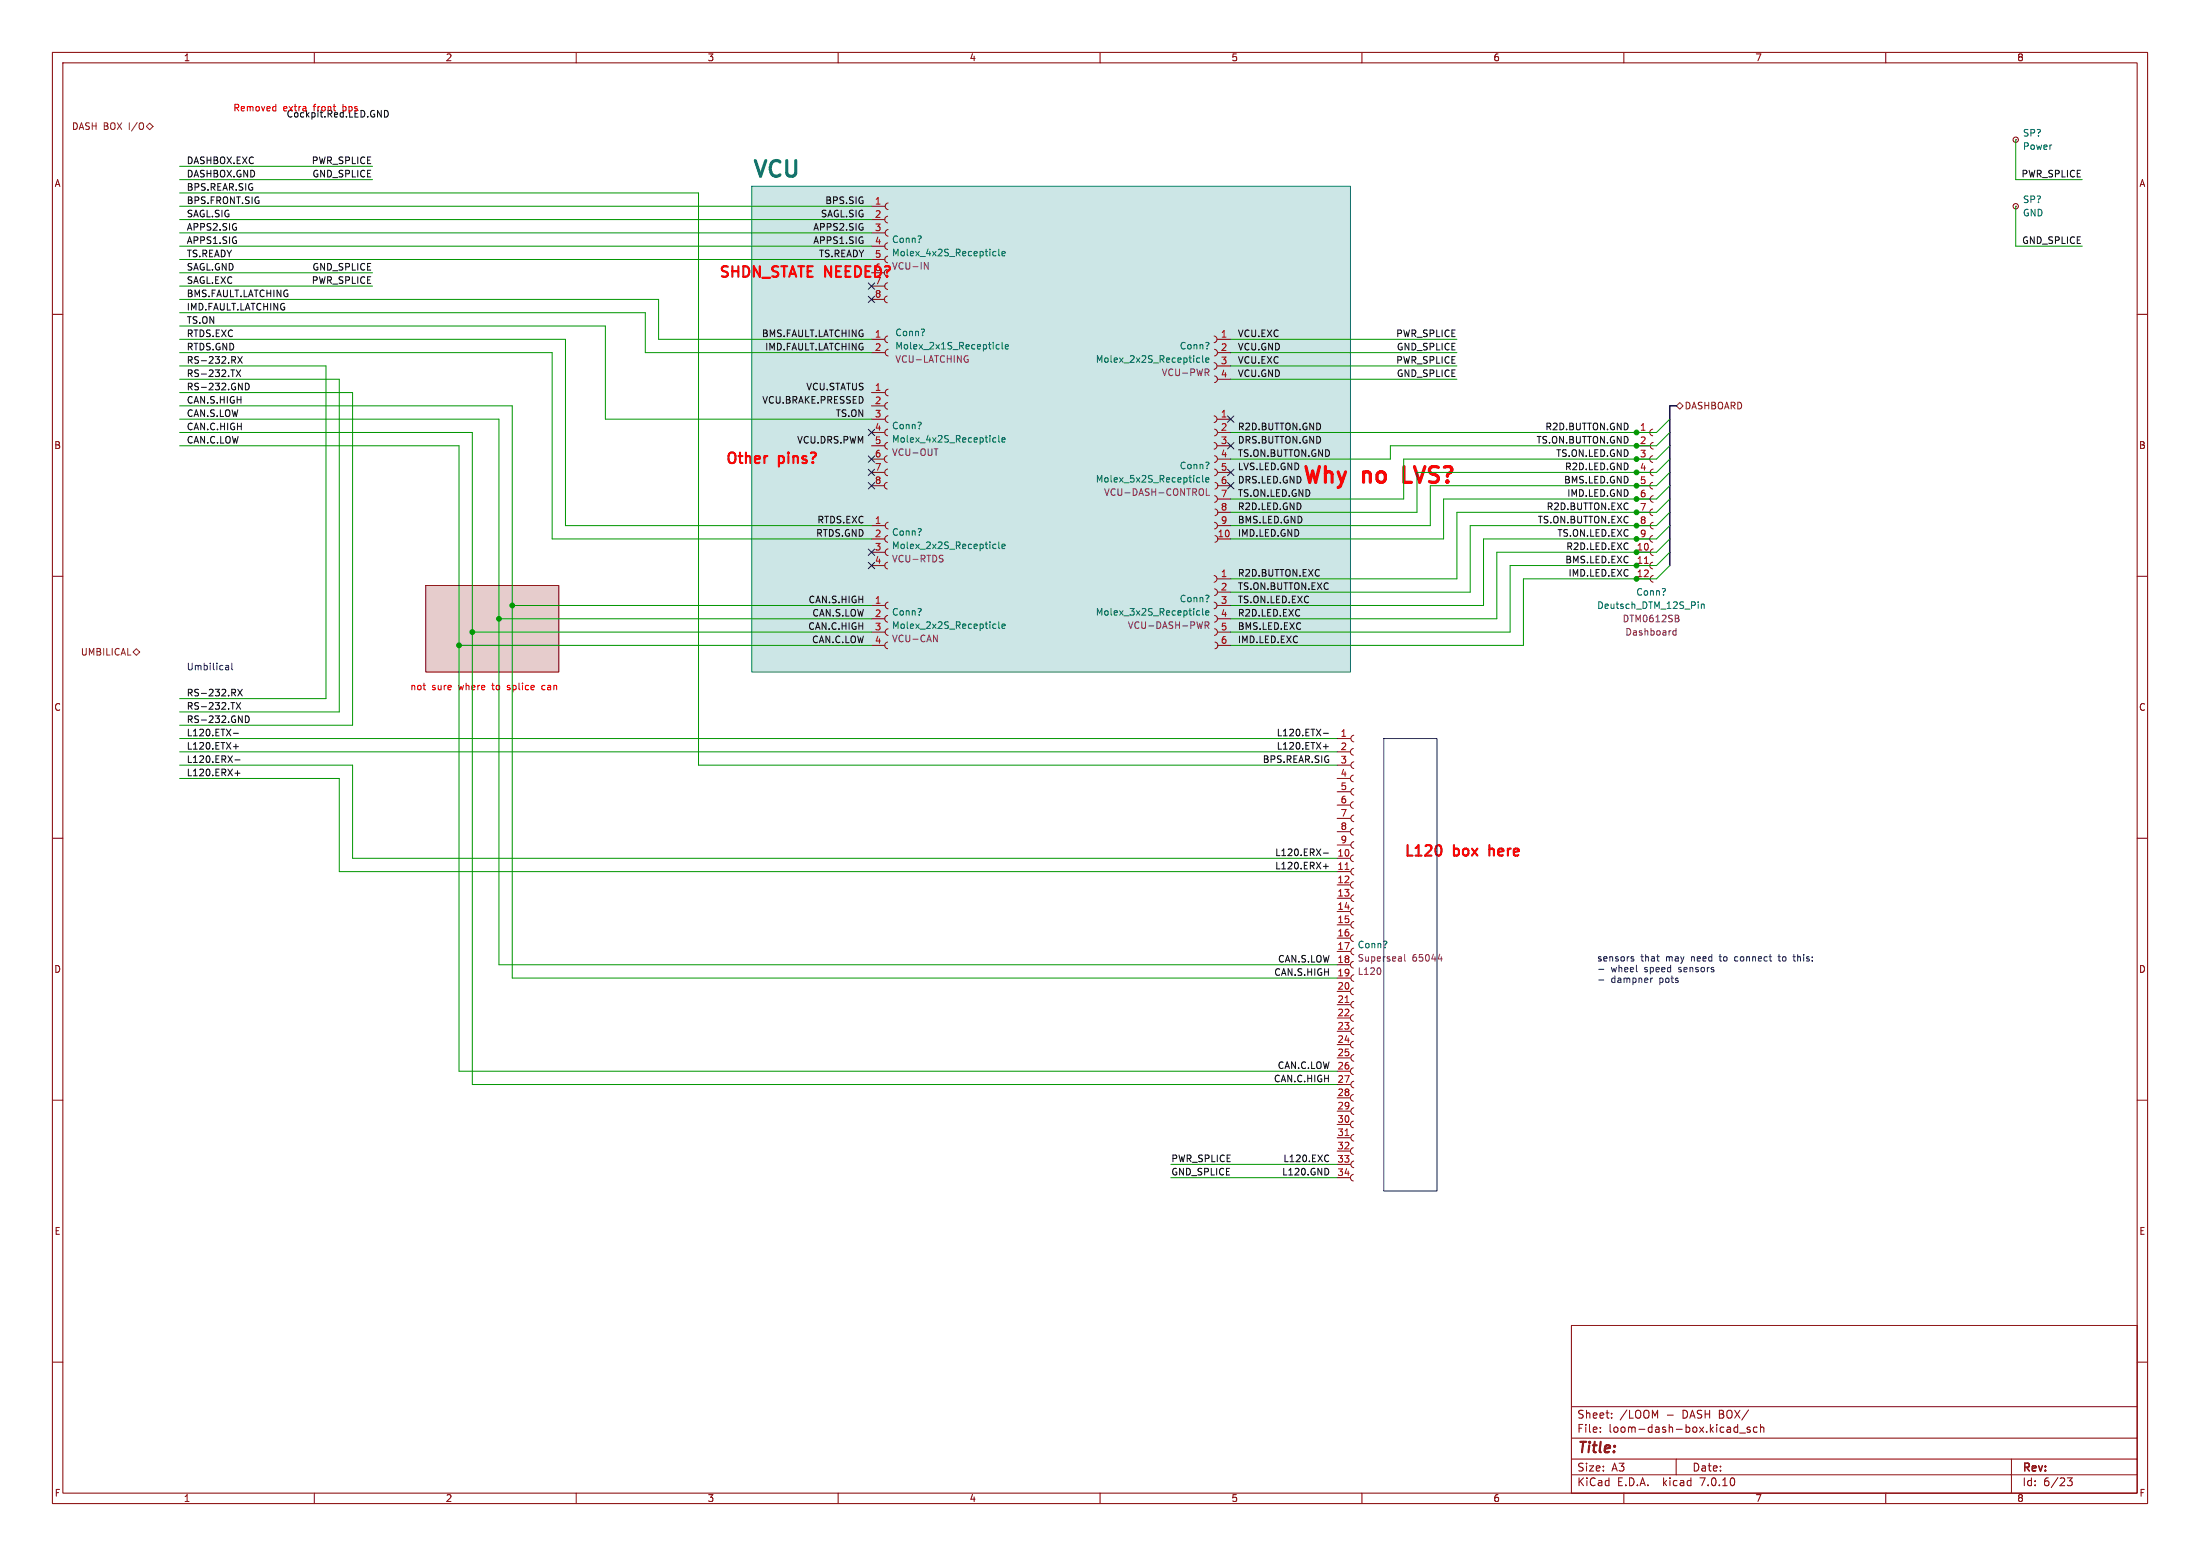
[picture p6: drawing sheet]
<svg xmlns="http://www.w3.org/2000/svg" width="420mm" height="297mm" viewBox="0 0 420 297" stroke-linecap="round" stroke-linejoin="round" font-family="sans-serif">
<g fill="none" stroke="#840000" stroke-width=".19">
<path d="M10 10h400v277h-400zM12 12h396v273h-396zM60 10v2M110 10v2M160 10v2M210 10v2M260 10v2M310 10v2M360 10v2M166.4 39.4h2.5M169.5 38.7a.64 .64 0 0 0-.5 .7 .64 .64 0 0 0 .5 .6M384.8 26.7h.1"/>
<path d="M384.8 39.4h.1M10 60h2M166.4 41.9h2.5M166.4 44.5h2.5M166.4 47h2.5M166.4 49.5h2.5M166.4 54.6h2.5M166.4 57.2h2.5M169.4 56.5a.64 .64 0 0 0-.6 .7 .64 .64 0 0 0 .6 .6M169.5 54h-.1a.64 .64 0 0 0-.5 .6 .64 .64 0 0 0 .6 .6M169.5 48.9h-.1a.64 .64 0 0 0-.5 .6 .64 .64 0 0 0 .6 .7M169.5 46.4h-.1a.64 .64 0 0 0-.5 .6 .64 .64 0 0 0 .6 .6"/>
<path d="M169.5 41.3h-.1a.64 .64 0 0 0-.5 .6 .64 .64 0 0 0 .6 .6M169.5 43.8a.64 .64 0 0 0-.5 .7 .64 .64 0 0 0 .5 .6M408 60h2M166.4 64.8h2.5M166.4 67.3h2.5M166.4 74.9h2.5M166.4 77.5h2.5M169.5 76.8h-.1a.64 .64 0 0 0-.5 .7 .64 .64 0 0 0 .6 .6M169.5 64.1h-.1a.64 .64 0 0 0-.5 .7 .64 .64 0 0 0 .6 .6M169.5 79.4a.64 .64 0 0 0-.5 .6 .64 .64 0 0 0 .5 .6M169.5 74.3a.64 .64 0 0 0-.5 .6 .64 .64 0 0 0 .5 .7M169.5 66.7a.64 .64 0 0 0-.5 .6 .64 .64 0 0 0 .5 .6"/>
<path d="M231.8 69.2a.64 .64 0 0 1 .5 .7 .64 .64 0 0 1-.5 .6M231.8 64.1a.64 .64 0 0 1 .5 .7 .64 .64 0 0 1-.5 .6M231.8 79.4a.64 .64 0 0 1 .5 .6 .64 .64 0 0 1-.5 .6M231.9 71.8a.64 .64 0 0 1 .5 .6 .64 .64 0 0 1-.5 .6M231.9 66.7a.64 .64 0 0 1 .5 .6 .64 .64 0 0 1-.5 .6M232.4 64.8h2.5M232.4 67.3h2.5M232.4 69.9h2.5M232.4 72.4h2.5M166.4 82.6h2.5M166.4 85.1h2.5M166.4 87.6h2.5"/>
<path d="M166.4 90.2h2.5M166.4 92.7h2.5M166.4 80h2.5M169.4 92.1a.64 .64 0 0 0-.6 .6 .64 .64 0 0 0 .6 .6M169.4 87a.64 .64 0 0 0-.6 .6 .64 .64 0 0 0 .6 .7M169.5 89.5h-.1a.64 .64 0 0 0-.5 .7 .64 .64 0 0 0 .6 .6M169.5 84.5h-.1a.64 .64 0 0 0-.5 .6 .64 .64 0 0 0 .6 .6M169.5 81.9h-.1a.64 .64 0 0 0-.5 .7 .64 .64 0 0 0 .6 .6M169.5 99.7a.64 .64 0 0 0-.5 .6 .64 .64 0 0 0 .5 .7M231.8 84.5a.64 .64 0 0 1 .5 .6 .64 .64 0 0 1-.5 .6M231.9 99.7a.64 .64 0 0 1 .5 .6 .64 .64 0 0 1-.5 .7M231.9 94.6a.64 .64 0 0 1 .5 .7 .64 .64 0 0 1-.5 .6"/>
<path d="M231.9 89.5a.64 .64 0 0 1 .5 .7 .64 .64 0 0 1-.5 .6M231.9 87a.64 .64 0 0 1 .5 .6 .64 .64 0 0 1-.5 .7M231.9 81.9a.64 .64 0 0 1 .5 .7 .64 .64 0 0 1-.5 .6M231.9 97.2a.64 .64 0 0 1 .6 .6 .64 .64 0 0 1-.6 .6M231.9 92.1a.64 .64 0 0 1 .6 .6 .64 .64 0 0 1-.6 .6M232.4 82.6h2.5M232.4 85.1h2.5M232.4 87.6h2.5M232.4 90.2h2.5M232.4 92.7h2.5M232.4 95.3h2.5M232.4 97.8h2.5"/>
<path d="M232.4 80h2.5M312.4 82.6h2.6M312.4 85.1h2.6M312.4 87.6h2.6M312.4 90.2h2.6M312.4 92.7h2.6M312.4 95.3h2.6M312.4 97.8h2.6M315.5 81.9a.64 .64 0 0 0-.5 .7 .64 .64 0 0 0 .5 .6M315.5 87a.64 .64 0 0 0-.5 .6 .64 .64 0 0 0 .5 .7M315.5 92.1a.64 .64 0 0 0-.5 .6 .64 .64 0 0 0 .5 .6M315.5 97.2a.64 .64 0 0 0-.5 .6 .64 .64 0 0 0 .5 .6"/>
<path d="M315.6 84.5a.64 .64 0 0 0-.6 .6 .64 .64 0 0 0 .6 .6M315.6 89.5a.64 .64 0 0 0-.6 .7 .64 .64 0 0 0 .6 .6M315.6 94.6a.64 .64 0 0 0-.6 .7 .64 .64 0 0 0 .6 .6M315.6 99.7a.64 .64 0 0 0-.6 .6 .64 .64 0 0 0 .6 .7M10 110h2M81.3 111.8h25.4v16.5h-25.4zM166.4 115.6h2.5M166.4 118.1h2.5M166.4 105.4h2.5M166.4 108h2.5M166.4 100.3h2.5M166.4 102.9h2.5"/>
<path d="M169.5 107.3h-.1a.64 .64 0 0 0-.5 .7 .64 .64 0 0 0 .6 .6M169.5 102.2h-.1a.64 .64 0 0 0-.5 .7 .64 .64 0 0 0 .6 .6M169.5 117.5h-.1a.64 .64 0 0 0-.5 .6 .64 .64 0 0 0 .6 .6M169.5 104.8a.64 .64 0 0 0-.5 .6 .64 .64 0 0 0 .5 .6M169.5 114.9a.64 .64 0 0 0-.5 .7 .64 .64 0 0 0 .5 .6M231.8 114.9a.64 .64 0 0 1 .5 .7 .64 .64 0 0 1-.5 .6M231.8 109.9a.64 .64 0 0 1 .5 .6 .64 .64 0 0 1-.5 .6M231.9 117.5a.64 .64 0 0 1 .5 .6 .64 .64 0 0 1-.5 .6M231.9 112.4a.64 .64 0 0 1 .5 .6 .64 .64 0 0 1-.5 .7M231.9 102.2a.64 .64 0 0 1 .6 .7 .64 .64 0 0 1-.6 .6M232.4 110.5h2.5M232.4 113h2.5"/>
<path d="M232.4 115.6h2.5M232.4 118.1h2.5M232.4 100.3h2.5M232.4 102.9h2.5M312.4 110.5h2.6M312.4 105.4h2.6M312.4 108h2.6M312.4 100.3h2.6M312.4 102.9h2.6M315.5 102.2a.64 .64 0 0 0-.5 .7 .64 .64 0 0 0 .5 .6M315.5 107.3a.64 .64 0 0 0-.5 .7 .64 .64 0 0 0 .5 .6M315.6 104.8a.64 .64 0 0 0-.6 .6 .64 .64 0 0 0 .6 .6"/>
<path d="M315.6 109.9a.64 .64 0 0 0-.6 .6 .64 .64 0 0 0 .6 .6M408 110h2M166.4 120.7h2.5M166.4 123.2h2.5M169.5 122.6h-.1a.64 .64 0 0 0-.5 .6 .64 .64 0 0 0 .6 .6M169.5 120a.64 .64 0 0 0-.5 .7 .64 .64 0 0 0 .5 .6M231.9 120a.64 .64 0 0 1 .5 .7 .64 .64 0 0 1-.5 .6M231.9 122.6a.64 .64 0 0 1 .6 .6 .64 .64 0 0 1-.6 .6M232.4 120.7h2.5M232.4 123.2h2.5M10 160h2M255.3 141h2.5"/>
<path d="M255.3 143.5h2.5M255.3 146.1h2.5M255.3 148.6h2.5M255.3 151.1h2.5M255.3 153.7h2.5M255.3 156.2h2.5M255.3 158.8h2.5M258.4 158.1h-.1a.64 .64 0 0 0-.5 .7 .64 .64 0 0 0 .6 .6M258.4 153h-.1a.64 .64 0 0 0-.5 .7 .64 .64 0 0 0 .6 .6M258.4 148h-.1a.64 .64 0 0 0-.5 .6 .64 .64 0 0 0 .6 .6M258.4 142.9h-.1a.64 .64 0 0 0-.5 .6 .64 .64 0 0 0 .6 .6M258.4 155.6a.64 .64 0 0 0-.5 .6 .64 .64 0 0 0 .5 .6"/>
<path d="M258.4 150.5a.64 .64 0 0 0-.5 .6 .64 .64 0 0 0 .5 .7M258.4 145.4a.64 .64 0 0 0-.5 .7 .64 .64 0 0 0 .5 .6M258.4 140.3a.64 .64 0 0 0-.5 .7 .64 .64 0 0 0 .5 .6M408 160h2M255.3 163.8h2.5M255.3 166.4h2.5M255.3 168.9h2.5M255.3 171.5h2.5M255.3 174h2.5M255.3 176.5h2.5M255.3 179.1h2.5M255.3 161.3h2.5"/>
<path d="M258.4 178.4h-.1a.64 .64 0 0 0-.5 .7 .64 .64 0 0 0 .6 .6M258.4 173.4h-.1a.64 .64 0 0 0-.5 .6 .64 .64 0 0 0 .6 .6M258.4 168.3h-.1a.64 .64 0 0 0-.5 .6 .64 .64 0 0 0 .6 .6M258.4 163.2h-.1a.64 .64 0 0 0-.5 .6 .64 .64 0 0 0 .6 .7M258.4 175.9a.64 .64 0 0 0-.5 .6 .64 .64 0 0 0 .5 .7M258.4 170.8a.64 .64 0 0 0-.5 .7 .64 .64 0 0 0 .5 .6M258.4 165.7a.64 .64 0 0 0-.5 .7 .64 .64 0 0 0 .5 .6M258.4 160.7a.64 .64 0 0 0-.5 .6 .64 .64 0 0 0 .5 .6M255.3 181.6h2.5M255.3 184.2h2.5M255.3 186.7h2.5M255.3 189.2h2.5"/>
<path d="M255.3 191.8h2.5M255.3 194.3h2.5M255.3 196.9h2.5M255.3 199.4h2.5M258.4 198.8h-.1a.64 .64 0 0 0-.5 .6 .64 .64 0 0 0 .6 .6M258.4 193.7h-.1a.64 .64 0 0 0-.5 .6 .64 .64 0 0 0 .6 .6M258.4 188.6h-.1a.64 .64 0 0 0-.5 .6 .64 .64 0 0 0 .6 .7M258.4 183.5h-.1a.64 .64 0 0 0-.5 .7 .64 .64 0 0 0 .6 .6M258.4 196.2a.64 .64 0 0 0-.5 .7 .64 .64 0 0 0 .5 .6M258.4 191.1a.64 .64 0 0 0-.5 .7 .64 .64 0 0 0 .5 .6M258.4 186.1a.64 .64 0 0 0-.5 .6 .64 .64 0 0 0 .5 .6M258.4 181a.64 .64 0 0 0-.5 .6 .64 .64 0 0 0 .5 .6"/>
<path d="M10 210h2M255.3 201.9h2.5M255.3 204.5h2.5M255.3 207h2.5M255.3 209.6h2.5M255.3 212.1h2.5M255.3 214.6h2.5M255.3 217.2h2.5M255.3 219.7h2.5M258.4 219.1h-.1a.64 .64 0 0 0-.5 .6 .64 .64 0 0 0 .6 .6M258.4 214h-.1a.64 .64 0 0 0-.5 .6 .64 .64 0 0 0 .6 .7M258.4 208.9h-.1a.64 .64 0 0 0-.5 .7 .64 .64 0 0 0 .6 .6"/>
<path d="M258.4 203.8h-.1a.64 .64 0 0 0-.5 .7 .64 .64 0 0 0 .6 .6M258.4 216.5a.64 .64 0 0 0-.5 .7 .64 .64 0 0 0 .5 .6M258.4 211.5a.64 .64 0 0 0-.5 .6 .64 .64 0 0 0 .5 .6M258.4 206.4a.64 .64 0 0 0-.5 .6 .64 .64 0 0 0 .5 .6M258.4 201.3a.64 .64 0 0 0-.5 .6 .64 .64 0 0 0 .5 .7M408 210h2M255.3 222.2h2.5M255.3 224.8h2.5M258.4 224.2h-.1a.64 .64 0 0 0-.5 .6 .64 .64 0 0 0 .6 .6M258.4 221.6a.64 .64 0 0 0-.5 .7 .64 .64 0 0 0 .5 .6M10 260h2M300 253h108v32h-108z"/>
<path d="M408 260h2M300 278.5h108M300 274.5h108M300 268.5h108M305.5 273.2v.2M305.5 272.5v.1M307.7 270.5v.2M307.7 269.8v.1M320 278.5v3M331.3 272.4l.4 .1M331.7 271.9v1.5M331.7 273.3l-.4 .1"/>
<path d="M332.1 273.5h1.1M334.1 272.5l-.4-.1-.2 .2 .1 .2 .5 .2v.3h-.6M335.4 272.5l-.4-.1-.3 .3 .2 .6h.5M336.1 272.5l.2-.1 .4 .1v.9M336.1 271.9v1.5M384 278.5v6.5M60 285v2M110 285v2M160 285v2M210 285v2M260 285v2M300 281.5h108"/>
<path d="M310 285v2M360 285v2M394.7 282.1h.9l-.5 .6 .4 .1v.6l-.2 .2-.6-.1"/>
<circle cx="384.8" cy="39.4" r=".51"/>
<circle cx="384.8" cy="26.7" r=".51"/>
</g>
<path d="M143.5 35.6h114.3v92.7h-114.3z" fill="#cce6e6" stroke="#cce6e6" stroke-width=".19"/>
<path d="M81.3 111.8h25.4v16.5h-25.4z" fill="#e6cccc" stroke="#e6cccc" stroke-width=".19"/>
<g fill="none" stroke="#006464" stroke-width=".19">
<path d="M189.6 48.8h.5M189.6 48.1h.5M190.7 47.6v1.1l.2 .1M191.3 48.4l.6-.1-.1-.2-.3-.1-.2 .2v.6h.5M190.3 66.6h.5M190.3 65.8h.5M191.3 65.3v1.1l.2 .2M191.9 66.2l.6-.1v-.3h-.4l-.2 .2 .1 .6h.5M228.5 69.1h.5M228.5 68.4h.5M229.6 67.9v1.1l.2 .2M230.2 68.7l.6-.1-.1-.2-.3-.1-.2 .2v.6h.5"/>
<path d="M189.6 84.3h.5M189.6 83.6h.5M190.7 83.1v1.1l.2 .2M191.3 84l.6-.1-.1-.3h-.3l-.2 .1v.6h.5M228.5 92h.5M228.5 91.2h.5M229.6 90.7v1.1l.2 .2M230.2 91.6l.6-.1-.1-.3h-.3l-.2 .2v.6h.5M189.6 104.7h.5M189.6 103.9h.5M189.6 119.9h.5M189.6 119.2h.5"/>
<path d="M190.7 103.4v1.1l.2 .2M190.7 118.7v1.1l.2 .2M191.3 104.3l.6-.1-.1-.3h-.3l-.2 .2v.6h.5M191.3 119.5l.6-.1-.1-.2-.3-.1-.2 .2v.6h.5M228.5 117.4h.5M228.5 116.6h.5M229.6 116.1v1.1l.2 .2M230.2 117l.6-.1-.1-.3h-.3l-.2 .2v.6h.5M324.8 115.3v.8M324.8 115.4l.2-.1 .3 .1v.7"/>
</g>
<g fill="none" stroke="#840084" stroke-width=".19">
<path d="M176.5 50.1l.7 1.3v-1.3M184.5 67.9h.3M184.6 68.6h.2v.4l-.3 .2M230.4 71.1l.4 .6M230.7 70.5l.1 .2-.1 .3M178.3 85.7h.8M229.7 93.5v.9M230.3 93.3v1.3h.6M179.8 106.7l.2 .2-.2 .4M179.8 106l.2 .1M230.1 119.4l.6-.1 .1-.2-.1-.3-.6-.1v1.3M230.4 119.4l.4 .6"/>
<path d="M320 120v1.2M320.2 117.4l.3 .3-.3 .3 .3 .3v.3l-.2 .1M178.2 121.2l.7 1.3v-1.3M320 120.4h-.4l-.2 .2 .1 .6h.5M263.5 185v.8M268.1 182.2v1.1l.2 .2M274.6 183h.7M275.2 182.6v.9"/>
</g>
<path d="M313.9 107.5h.8M256.8 166h.7M256.8 191.4h.7M256.8 216.8h.7" fill="none" stroke="#a90000" stroke-width=".19"/>
<path d="M27.9 24.1l.7-.6 .6 .6-.6 .7zM320 77.5l.7-.7 .6 .7-.6 .6zM26 123.8l.7 .7-.7 .6-.6-.6z" fill="none" stroke="#725600" stroke-width=".19"/>
<g fill="none" stroke="#0f0f0f" stroke-width=".19">
<path d="M73.4 21.1a.64 .64 0 0 1 .7 .6 .64 .64 0 0 1-.7 .6zM45.1 70.6l.8 1.3M45.4 68.1l.8 1.2M45.9 70.6l-.8 1.3M46.2 68.1l-.8 1.2M46.8 73.1a.64 .64 0 0 1 .8 .7 .64 .64 0 0 1-.8 .6zM44.6 140h.9M45.1 134.1l.8 1.3M45.4 131.6l.8 1.2M45.9 134.1l-.8 1.3M46.2 131.6l-.8 1.2M46.8 136.6a.64 .64 0 0 1 .8 .7 .64 .64 0 0 1-.8 .6z"/>
<path d="M252.6 140h1M44.6 142.5h.9M44.9 145.1h.9M44.9 147.6h.9M45 142v1M45.3 147.1v1M252.6 142.5h1M253.1 142v1M252.6 162.8h1M252.6 165.4h1M253.1 164.9v1M253.4 220.5l.3 .1"/>
<path d="M253.5 223.2l.2 .4-.2 .5M253.7 221.6l-.3 .1"/>
</g>
<g fill="none" stroke="#0000c2" stroke-width=".19">
<path d="M43.2 127l.4 .1v.8M43.6 127.8l-.4 .1M43.6 127.3l-.4 .1M44.2 126.6v1.1l.2 .2M264.2 141h10.1v86.3h-10.1zM305.2 185h1M305.2 187.1h1M311.4 183l.5 .2v.2l-.4 .1M311.4 182.7h.5M315.5 186.7l-.4 .2M331.4 182.6l-.3 .3v.3l.3 .3M339.4 182.6h.5"/>
<path d="M339.6 182.2v1.1l.3 .2M342.3 182.6h.5M342.5 183.3l.3 .2"/>
</g>
<path d="M284.3 161.3v2M284.4 162.1l-.1 .1" fill="none" stroke="#f00" stroke-width=".4"/>
<path d="M52.7 19.9v1.3M52.5 20.3l.2 .1M52.7 21.1l-.2 .1M103.7 130.8l-.3 .3v.3l.3 .3" fill="none" stroke="#f00" stroke-width=".19"/>
<path d="M143.5 35.6h114.3v92.7h-114.3z" fill="none" stroke="#008484" stroke-width=".19"/>
<path d="M320 77.5h-1.2v30.5" fill="none" stroke="#000084" stroke-width=".3"/>
<g fill="none" stroke="#009600" stroke-width=".19">
<path d="M34.3 36.8h99v109.3h122M34.3 31.8h36.8M34.3 34.3h36.8M34.3 39.4h132.1M384.8 26.7v7.6h12.7M384.8 39.4v7.6h12.7M34.3 57.2h91.4v7.6h40.7M34.3 41.9h132.1M34.3 44.5h132.1M34.3 59.7h88.9v7.6h43.2M34.3 47h132.1M34.3 49.5h132.1"/>
<path d="M34.3 52.1h36.8M34.3 54.6h36.8M34.3 64.8h73.6v35.5h58.5M34.3 69.9h27.9v63.5h-27.9M34.3 77.5h63.5v109.2h157.5M34.3 72.4h30.5v63.5h-30.5M34.3 74.9h33v63.5h-33M34.3 62.2h81.3v17.8h50.8M34.3 67.3h71.1v35.6h61M234.9 64.8h43.2M234.9 69.9h43.2M234.9 72.4h43.2"/>
<path d="M234.9 67.3h43.2M34.3 80h60.9v104.2h160.1M34.3 85.1h53.3v119.4h167.7M34.3 82.6h55.9v124.4h165.1M318.8 82.6l-2.6 2.5h-50.8v2.5h-30.5M318.8 80l-2.6 2.6h-81.3M318.8 95.3l-2.6 2.5h-38.1v12.7h-43.2M318.8 92.7l-2.6 2.6h-40.6v7.6h-40.7M318.8 90.2l-2.6 2.5h-43.2v7.6h-38.1M318.8 87.6l-2.6 2.6h-45.7v7.6h-35.6M318.8 85.1l-2.6 2.5h-48.2v7.7h-33.1M318.8 97.8l-2.6 2.5h-35.5v12.7h-45.8"/>
<path d="M95.2 118.1h71.2M97.8 115.6h68.6M318.8 100.3l-2.6 2.6h-33v12.7h-48.3M318.8 108l-2.6 2.5h-25.4v12.7h-55.9M318.8 102.9l-2.6 2.5h-30.5v12.7h-50.8M318.8 105.4l-2.6 2.6h-27.9v12.7h-53.4M87.6 123.2h78.8M90.2 120.7h76.2M34.3 148.6h30.5v17.8h190.5M34.3 146.1h33v17.7h188M34.3 143.5h221M34.3 141h221"/>
<path d="M223.5 222.2h31.8M223.5 224.8h31.8"/>
</g>
<g fill="none" stroke="#000084" stroke-width=".19">
<path d="M165.8 54l1.2 1.2M165.8 56.5l1.2 1.3M167 54l-1.2 1.2M167 56.5l-1.2 1.3M234.3 79.4l1.3 1.2M235.6 79.4l-1.3 1.2M165.8 92.1l1.2 1.2M165.8 89.6l1.2 1.2M165.8 87l1.2 1.2M165.8 81.9l1.2 1.3M167 92.1l-1.2 1.2M167 89.6l-1.2 1.2"/>
<path d="M167 87l-1.2 1.2M167 81.9l-1.2 1.3M234.3 84.5l1.3 1.2M234.3 92.1l1.3 1.2M234.3 89.6l1.3 1.2M235.6 84.5l-1.3 1.2M235.6 92.1l-1.3 1.2M235.6 89.6l-1.3 1.2M165.8 107.3l1.2 1.3M165.8 104.8l1.2 1.2M167 107.3l-1.2 1.3M167 104.8l-1.2 1.2"/>
</g>
<g fill="#009600" stroke="#009600" stroke-width=".19">
<circle cx="312.4" cy="85.1" r=".46"/>
<circle cx="312.4" cy="87.6" r=".46"/>
<circle cx="312.4" cy="90.2" r=".46"/>
<circle cx="312.4" cy="92.7" r=".46"/>
<circle cx="312.4" cy="95.3" r=".46"/>
<circle cx="312.4" cy="97.8" r=".46"/>
<circle cx="312.4" cy="100.3" r=".46"/>
<circle cx="312.4" cy="102.9" r=".46"/>
<circle cx="312.4" cy="110.5" r=".46"/>
<circle cx="312.4" cy="105.4" r=".46"/>
<circle cx="312.4" cy="108" r=".46"/>
<circle cx="312.4" cy="82.6" r=".46"/>
<circle cx="97.8" cy="115.6" r=".46"/>
<circle cx="95.2" cy="118.1" r=".46"/>
<circle cx="87.6" cy="123.2" r=".46"/>
<circle cx="90.2" cy="120.7" r=".46"/>
</g>
<text font-size="4.2" fill="#008484" x="143.5" y="34">VCU</text>
<g font-size="4.2" fill="#f00">
<text x="248.1" y="92.5">Why</text>
<text x="260" y="92.5">no</text>
<text x="268.9" y="92.5">LVS?</text>
</g>
<g font-size="2.8" fill="#f00">
<text x="137.2" y="53.1">SHDN_STATE NEEDED?</text>
<text x="138.4" y="88.7">Other</text>
<text x="148.8" y="88.7">pins?</text>
<text x="268" y="163.6">L120</text>
<text x="277.6" y="163.6">box</text>
<text x="285.2" y="163.6">here</text>
</g>
<text font-size="2.8" fill="#840000" x="301" y="277.9">Title:</text>
<g font-size="2.1" fill="#840000">
<text x="301" y="273.7">File:</text>
<text x="301" y="271">Sheet:</text>
<text x="307.1" y="273.7">loom-dash-box.kicad_sch</text>
<text x="309.2" y="271">/LOOM</text>
<text x="318.2" y="271">-</text>
<text x="321.3" y="271">DASH BOX/</text>
<text x="301" y="281.1">Size:</text>
<text x="307.6" y="281.1">A3</text>
<text x="323" y="281.1">Date:</text>
<text x="386" y="281.3">Rev:</text>
<text x="301" y="283.9">KiCad</text>
<text x="308.7" y="283.9">E.D.A.</text>
<text x="317.6" y="283.9">kicad</text>
<text x="324.8" y="283.9">7.0.10</text>
<text x="386" y="283.9">Id:</text>
<text x="390.1" y="283.9">6/23</text>
</g>
<g font-size="1.8" fill="#840000">
<text x="35" y="11.9">1</text>
<text x="85" y="11.9">2</text>
<text x="135" y="11.9">3</text>
<text x="185" y="11.9">4</text>
<text x="235" y="11.9">5</text>
<text x="285" y="11.9">6</text>
<text x="335" y="11.9">7</text>
<text x="385" y="11.9">8</text>
<text x="10.3" y="35.9">A</text>
<text x="408.3" y="35.9">A</text>
<text x="10.3" y="85.9">B</text>
<text x="408.2" y="85.9">B</text>
<text x="10.3" y="135.9">C</text>
<text x="408.2" y="135.9">C</text>
<text x="10.3" y="185.9">D</text>
<text x="408.2" y="185.9">D</text>
<text x="10.3" y="235.9">E</text>
<text x="408.3" y="235.9">E</text>
<text x="10.3" y="285.9">F</text>
<text x="35" y="286.9">1</text>
<text x="85" y="286.9">2</text>
<text x="135" y="286.9">3</text>
<text x="185" y="286.9">4</text>
<text x="235" y="286.9">5</text>
<text x="285" y="286.9">6</text>
<text x="335" y="286.9">7</text>
<text x="385" y="286.9">8</text>
<text x="408.3" y="285.9">F</text>
</g>
<g font-size="1.8" fill="#f00">
<text x="44.4" y="21.3">Removed</text>
<text x="54" y="21.3">extra</text>
<text x="60" y="21.3">front</text>
<text x="65.7" y="21.3">bps</text>
<text x="166.9" y="51.8">6</text>
<text x="170.2" y="51.7">VCU-IN</text>
<text x="166.9" y="54.4">7</text>
<text x="78.2" y="131.8">not</text>
<text x="82.4" y="131.8">sure</text>
<text x="87.7" y="131.8">where</text>
<text x="94.3" y="131.8">to</text>
<text x="97.3" y="131.8">splice</text>
<text x="104.1" y="131.8">can</text>
</g>
<g font-size="1.8" fill="#0f0f0f">
<text x="54.6" y="22.5">Cockpit.Red.LED.GND</text>
<text x="35.6" y="31.4">DASHBOX.EXC</text>
<text x="35.6" y="33.9">DASHBOX.GND</text>
<text x="59.4" y="31.4">PWR_SPLICE</text>
<text x="59.5" y="33.9">GND_SPLICE</text>
<text x="385.8" y="33.9">PWR_SPLICE</text>
<text x="35.6" y="41.6">SAGL.SIG</text>
<text x="35.6" y="39">BPS.FRONT.SIG</text>
<text x="35.6" y="36.5">BPS.REAR.SIG</text>
<text x="156.6" y="41.6">SAGL.SIG</text>
<text x="157.5" y="39">BPS.SIG</text>
<text x="35.6" y="44.1">APPS2.SIG</text>
<text x="35.6" y="46.6">APPS1.SIG</text>
<text x="155.2" y="44.1">APPS2.SIG</text>
<text x="155.2" y="46.6">APPS1.SIG</text>
<text x="385.9" y="46.6">GND_SPLICE</text>
<text x="35.6" y="49.2">TS.READY</text>
<text x="35.6" y="51.7">SAGL.GND</text>
<text x="59.5" y="51.7">GND_SPLICE</text>
<text x="156.2" y="49.2">TS.READY</text>
<text x="35.6" y="54.3">SAGL.EXC</text>
<text x="35.6" y="56.8">BMS.FAULT.LATCHING</text>
<text x="35.6" y="59.3">IMD.FAULT.LATCHING</text>
<text x="59.4" y="54.3">PWR_SPLICE</text>
<text x="35.6" y="61.9">TS.ON</text>
<text x="35.6" y="64.4">RTDS.EXC</text>
<text x="145.4" y="64.4">BMS.FAULT.LATCHING</text>
<text x="236.2" y="64.4">VCU.EXC</text>
<text x="266.4" y="64.4">PWR_SPLICE</text>
<text x="35.6" y="67">RTDS.GND</text>
<text x="35.6" y="69.5">RS-232.RX</text>
<text x="146" y="67">IMD.FAULT.LATCHING</text>
<text x="236.2" y="67">VCU.GND</text>
<text x="236.2" y="69.5">VCU.EXC</text>
<text x="266.4" y="69.5">PWR_SPLICE</text>
<text x="266.6" y="67">GND_SPLICE</text>
<text x="35.6" y="74.6">RS-232.GND</text>
<text x="35.6" y="72">RS-232.TX</text>
<text x="35.6" y="77.1">CAN.S.HIGH</text>
<text x="145.4" y="77.1">VCU.BRAKE.PRESSED</text>
<text x="153.8" y="74.6">VCU.STATUS</text>
<text x="236.2" y="72">VCU.GND</text>
<text x="266.6" y="72">GND_SPLICE</text>
<text x="35.6" y="79.7">CAN.S.LOW</text>
<text x="35.6" y="82.2">CAN.C.HIGH</text>
<text x="159.5" y="79.7">TS.ON</text>
<text x="236.2" y="82.2">R2D.BUTTON.GND</text>
<text x="294.9" y="82.2">R2D.BUTTON.GND</text>
<text x="35.6" y="84.7">CAN.C.LOW</text>
<text x="152.1" y="84.7">VCU.DRS.PWM</text>
<text x="236.2" y="87.3">TS.ON.BUTTON.GND</text>
<text x="236.2" y="84.7">DRS.BUTTON.GND</text>
<text x="236.2" y="89.8">LVS.LED.GND</text>
<text x="293.2" y="84.7">TS.ON.BUTTON.GND</text>
<text x="297" y="87.3">TS.ON.LED.GND</text>
<text x="298.7" y="89.8">R2D.LED.GND</text>
<text x="236.2" y="94.9">TS.ON.LED.GND</text>
<text x="236.2" y="92.4">DRS.LED.GND</text>
<text x="298.5" y="92.4">BMS.LED.GND</text>
<text x="299.1" y="94.9">IMD.LED.GND</text>
<text x="155.9" y="100">RTDS.EXC</text>
<text x="236.2" y="97.4">R2D.LED.GND</text>
<text x="236.2" y="100">BMS.LED.GND</text>
<text x="293.5" y="100">TS.ON.BUTTON.EXC</text>
<text x="295.2" y="97.4">R2D.BUTTON.EXC</text>
<text x="155.7" y="102.5">RTDS.GND</text>
<text x="236.2" y="102.5">IMD.LED.GND</text>
<text x="297.2" y="102.5">TS.ON.LED.EXC</text>
<text x="298.7" y="107.6">BMS.LED.EXC</text>
<text x="298.9" y="105.1">R2D.LED.EXC</text>
<text x="236.2" y="112.7">TS.ON.BUTTON.EXC</text>
<text x="236.2" y="110.1">R2D.BUTTON.EXC</text>
<text x="299.3" y="110.1">IMD.LED.EXC</text>
<text x="154.3" y="115.2">CAN.S.HIGH</text>
<text x="155" y="117.8">CAN.S.LOW</text>
<text x="236.2" y="117.8">R2D.LED.EXC</text>
<text x="236.2" y="115.2">TS.ON.LED.EXC</text>
<text x="154.2" y="120.3">CAN.C.HIGH</text>
<text x="154.9" y="122.8">CAN.C.LOW</text>
<text x="236.2" y="120.3">BMS.LED.EXC</text>
<text x="236.2" y="122.8">IMD.LED.EXC</text>
<text x="35.6" y="133">RS-232.RX</text>
<text x="35.6" y="135.5">RS-232.TX</text>
<text x="35.6" y="140.6">L120.ETX-</text>
<text x="35.6" y="143.2">L120.ETX+</text>
<text x="35.6" y="138.1">RS-232.GND</text>
<text x="243.6" y="143.2">L120.ETX+</text>
<text x="243.6" y="140.6">L120.ETX-</text>
<text x="35.6" y="145.7">L120.ERX-</text>
<text x="35.6" y="148.2">L120.ERX+</text>
<text x="241" y="145.7">BPS.REAR.SIG</text>
<text x="243.3" y="163.5">L120.ERX-</text>
<text x="243.3" y="166">L120.ERX+</text>
<text x="243.9" y="183.8">CAN.S.LOW</text>
<text x="243.2" y="186.3">CAN.S.HIGH</text>
<text x="243.1" y="206.7">CAN.C.HIGH</text>
<text x="243.8" y="204.1">CAN.C.LOW</text>
<text x="223.5" y="221.9">PWR_SPLICE</text>
<text x="244.9" y="221.9">L120.EXC</text>
<text x="223.5" y="224.4">GND_SPLICE</text>
<text x="244.7" y="224.4">L120.GND</text>
</g>
<g font-size="1.8" fill="#725600">
<text x="13.6" y="25">DASH BOX</text>
<text x="24.7" y="25">I/O</text>
<text x="321.5" y="78.3">DASHBOARD</text>
<text x="15.3" y="125.3">UMBILICAL</text>
</g>
<g font-size="1.8" fill="#006464">
<text x="386.1" y="26.3">SP?</text>
<text x="386.1" y="28.8">Power</text>
<text x="386.1" y="39">SP?</text>
<text x="386.1" y="41.5">GND</text>
<text x="170.2" y="46.6">Conn?</text>
<text x="170.2" y="49.1">Molex_4x2S_Recepticle</text>
<text x="170.8" y="64.4">Conn?</text>
<text x="170.8" y="66.9">Molex_2x1S_Recepticle</text>
<text x="209.1" y="69.4">Molex_2x2S_Recepticle</text>
<text x="225.1" y="66.9">Conn?</text>
<text x="170.2" y="82.1">Conn?</text>
<text x="170.2" y="84.7">Molex_4x2S_Recepticle</text>
<text x="225.1" y="89.8">Conn?</text>
<text x="209.1" y="92.3">Molex_5x2S_Recepticle</text>
<text x="170.2" y="102.5">Conn?</text>
<text x="170.2" y="105">Molex_2x2S_Recepticle</text>
<text x="312.3" y="113.9">Conn?</text>
<text x="170.2" y="117.7">Conn?</text>
<text x="209.1" y="117.7">Molex_3x2S_Recepticle</text>
<text x="225.1" y="115.2">Conn?</text>
<text x="304.8" y="116.4">Deutsch_DTM_12S_Pin</text>
<text x="170.2" y="120.2">Molex_2x2S_Recepticle</text>
<text x="259.1" y="181.2">Conn?</text>
</g>
<g font-size="1.8" fill="#a90000">
<text x="166.9" y="39.1">1</text>
<text x="166.9" y="41.7">2</text>
<text x="166.9" y="44.2">3</text>
<text x="166.9" y="46.7">4</text>
<text x="166.9" y="49.3">5</text>
<text x="166.9" y="56.9">8</text>
<text x="166.9" y="64.5">1</text>
<text x="233" y="64.5">1</text>
<text x="166.9" y="67.1">2</text>
<text x="233" y="67.1">2</text>
<text x="233" y="69.6">3</text>
<text x="166.9" y="74.7">1</text>
<text x="166.9" y="77.2">2</text>
<text x="233" y="72.1">4</text>
<text x="166.9" y="79.8">3</text>
<text x="166.9" y="82.3">4</text>
<text x="233" y="79.8">1</text>
<text x="233" y="82.3">2</text>
<text x="313" y="82.3">1</text>
<text x="166.9" y="84.8">5</text>
<text x="166.9" y="87.4">6</text>
<text x="166.9" y="89.9">7</text>
<text x="233" y="84.8">3</text>
<text x="233" y="87.4">4</text>
<text x="233" y="89.9">5</text>
<text x="313" y="84.8">2</text>
<text x="313" y="87.4">3</text>
<text x="313" y="89.9">4</text>
<text x="166.9" y="92.5">8</text>
<text x="233" y="92.5">6</text>
<text x="233" y="95">7</text>
<text x="313" y="92.5">5</text>
<text x="313" y="95">6</text>
<text x="166.9" y="100.1">1</text>
<text x="233" y="97.5">8</text>
<text x="233" y="100.1">9</text>
<text x="313" y="97.5">7</text>
<text x="313" y="100.1">8</text>
<text x="166.9" y="102.6">2</text>
<text x="166.9" y="105.2">3</text>
<text x="166.9" y="107.7">4</text>
<text x="232.4" y="102.6">10</text>
<text x="312.4" y="105.2">10</text>
<text x="312.4" y="107.7">11</text>
<text x="313" y="102.6">9</text>
<text x="233" y="110.2">1</text>
<text x="233" y="112.8">2</text>
<text x="312.4" y="110.2">12</text>
<text x="166.9" y="115.3">1</text>
<text x="166.9" y="117.9">2</text>
<text x="233" y="115.3">3</text>
<text x="233" y="117.9">4</text>
<text x="166.9" y="120.4">3</text>
<text x="166.9" y="122.9">4</text>
<text x="233" y="120.4">5</text>
<text x="233" y="122.9">6</text>
<text x="255.8" y="140.7">1</text>
<text x="255.8" y="143.3">2</text>
<text x="255.8" y="145.8">3</text>
<text x="255.8" y="148.3">4</text>
<text x="255.8" y="150.9">5</text>
<text x="255.8" y="153.4">6</text>
<text x="255.8" y="156">7</text>
<text x="255.8" y="158.5">8</text>
<text x="255.8" y="161">9</text>
<text x="255.2" y="163.6">10</text>
<text x="255.2" y="166.1">11</text>
<text x="255.2" y="168.7">12</text>
<text x="255.2" y="171.2">13</text>
<text x="255.2" y="173.7">14</text>
<text x="255.2" y="176.3">15</text>
<text x="255.2" y="178.8">16</text>
<text x="255.2" y="181.4">17</text>
<text x="255.2" y="183.9">18</text>
<text x="255.2" y="186.4">19</text>
<text x="255.2" y="189">20</text>
<text x="255.2" y="191.5">21</text>
<text x="255.2" y="194.1">22</text>
<text x="255.2" y="196.6">23</text>
<text x="255.2" y="199.1">24</text>
<text x="255.2" y="201.7">25</text>
<text x="255.2" y="204.2">26</text>
<text x="255.2" y="206.8">27</text>
<text x="255.2" y="209.3">28</text>
<text x="255.2" y="211.8">29</text>
<text x="255.2" y="214.4">30</text>
<text x="255.2" y="216.9">31</text>
<text x="255.2" y="219.5">32</text>
<text x="255.2" y="222">33</text>
<text x="255.2" y="224.5">34</text>
</g>
<g font-size="1.8" fill="#840084">
<text x="170.8" y="69.4">VCU-LATCHING</text>
<text x="221.7" y="72">VCU-PWR</text>
<text x="170.2" y="87.2">VCU-OUT</text>
<text x="210.7" y="94.8">VCU-DASH-CONTROL</text>
<text x="170.2" y="107.5">VCU-RTDS</text>
<text x="309.7" y="119">DTM0612SB</text>
<text x="170.2" y="122.8">VCU-CAN</text>
<text x="215.2" y="120.2">VCU-DASH-PWR</text>
<text x="310.2" y="121.5">Dashboard</text>
<text x="259.1" y="183.7">Superseal</text>
<text x="269.6" y="183.7">65044</text>
<text x="259.1" y="186.3">L120</text>
</g>
<g font-size="1.8" fill="#0000c2">
<text x="35.6" y="128">Umbilical</text>
<text x="304.8" y="183.6">sensors</text>
<text x="307.5" y="185.7">wheel</text>
<text x="313.2" y="183.6">that</text>
<text x="314" y="185.7">speed</text>
<text x="318.1" y="183.6">may</text>
<text x="320.7" y="185.7">sensors</text>
<text x="323.1" y="183.6">need</text>
<text x="328.8" y="183.6">to</text>
<text x="331.8" y="183.6">connect</text>
<text x="340.4" y="183.6">to</text>
<text x="343.5" y="183.6">this:</text>
<text x="307.5" y="187.7">dampner</text>
<text x="316.9" y="187.7">pots</text>
</g>
</svg>
